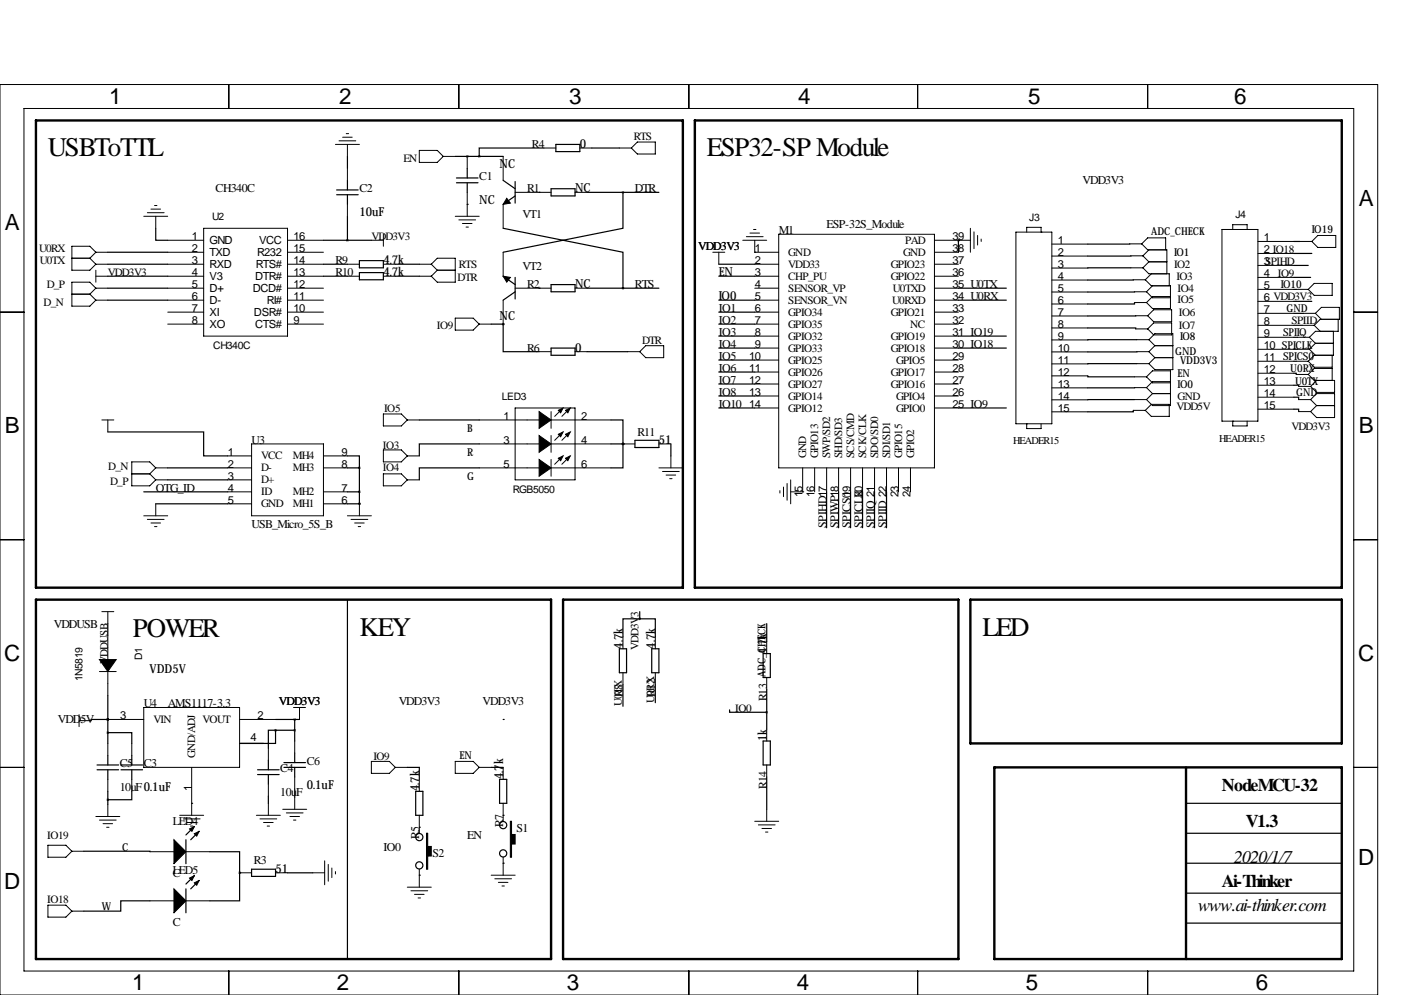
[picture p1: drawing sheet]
<svg xmlns="http://www.w3.org/2000/svg" width="297mm" height="211mm" viewBox="0 0 297 211" stroke-linecap="round" stroke-linejoin="round" font-family="sans-serif">
<g fill="none" stroke="#000" stroke-width=".21">
<path d="M0 17.9h292.1v193.1h-292.1zM48.5 17.9v5.1M97.3 17.9v5.1M146 17.9v5.1M194.6 17.9v5.1M243.3 17.9v5.1M5.1 23h281.9v182.9h-281.9zM71.1 30.6h5.1M71.9 29.9h3.5M72.6 29.1h2.1M73.4 28.3h.5M73.7 30.6v2.6"/>
<path d="M73.7 35.7v2.5M88.9 31.9h3.8l1.3 1.3-1.3 1.2h-3.8zM94 33.2h2.5M99.1 33.2v2.5M106.7 33.2v5M115.3 31.4h2.6M122.9 31.4h2.6M131.3 31.4h2.6M133.9 31.4l1.2-1.3h3.8v2.6h-3.8zM15.2 54.8h3.8M19 54.8l1.3 1.2M20.3 53.5h2.6"/>
<path d="M20.3 56h2.6M20.3 58.6h2.6M20.3 53.5l-1.3 1.3M20.3 53.5l-1.3-1.3h-3.8v5.1h3.8l1.3-1.3M20.3 57.3v2.5M30.5 45.9h5.1M31.2 45.1h3.6M32 44.3h2M32.8 43.6h.5M33 45.9v2.5M35.6 53.5h7.6M35.6 56h7.6"/>
<path d="M35.6 58.6h7.6M35.6 50.9h7.6M43.2 48.4h17.8v22.9h-17.8zM61 53.5h7.6M61 56h7.6M61 58.6h7.6M61 50.9h7.6M73.7 56h2.5M73.7 58.6h2.5M73.7 43.3v2.6M78.7 50.9h2.6M81.3 56h2.5"/>
<path d="M81.3 58.6h2.5M81.3 49.7v2.5M88.9 56h2.5M88.9 58.6h2.5M91.4 56l1.3-1.2h3.8v5h-3.8l-1.3-1.2M91.4 56l1.3 1.3M92.7 57.3h3.8M92.7 57.3l-1.3 1.3M96.5 45.9h5.1M97.3 46.6h3.5M98 47.4h2.1M98.8 48.1h.5"/>
<path d="M99.1 40.8v5.1M106.7 43.3v5.1M106.7 53.5v5.1M109.2 40.8h7.6M121.9 40.8h2.6M151.1 53.5h2.6M152.4 53.5v2.5M157.5 50.9h5.1M158.2 50.2h3.6M159 49.4h2M159.8 48.7h.5M160 50.9v2.6h5.1"/>
<path d="M160 56h5.1M160 58.6h5.1M165.1 49.7h33v49.5h-33zM198.1 53.5h5.1M198.1 56h5.1M198.1 58.6h5.1M198.1 50.9h7.6M205.7 48.4v5.1M206.5 49.2v3.5M207.3 49.9v2.1M208 50.7v.5M215.4 49.2h7.6v40.7h-7.6z"/>
<path d="M217.7 49.2v-1h3v1M220.7 49.2h.1M223 51.8h7.6M223 54.3h7.6M223 56.8h7.6M223 59.4h7.6M239.5 51.7h2.6M239.8 54.2h2.5M239.8 56.8h2.5M240.3 59.3h2.5M242.1 51.7l1.2-1.3h3.8v2.6M242.1 51.7l1.2 1.3h4.1v5.1"/>
<path d="M242.3 54.2l1.3 1.3M242.3 56.8l1.3 1.3h4.3v2.5M242.8 59.3l1.3 1.3h4.1v4.8h-3.9l-1.2-1.3M243.6 53l-1.3 1.2M243.6 55.5h3.8M243.6 55.5l-1.3 1.3M244.1 58.1l-1.3 1.2M259.1 48.7h7.6v40.6h-7.6zM261.4 48.7v-1.1h3v1.1M264.4 48.7h.1M266.7 51.2h7.6M266.7 53.7h7.6"/>
<path d="M266.7 56.3h7.6M266.7 58.8h7.6M275.6 51.2h2.5M279.4 49.9h3.8v2.6h-3.8l-1.3-1.3zM0 66.2h5.1M15.2 62.4h3.8M19 62.4l1.3 1.2M20.3 61.1h2.6M20.3 63.6h2.6M20.3 61.1l-1.3-1.3h-3.8v5.1h3.8l1.3-1.3M20.3 61.1l-1.3 1.3M35.6 66.2h7.6"/>
<path d="M35.6 61.1h7.6M35.6 63.6h7.6M35.6 68.7h7.6M61 66.2h7.6M61 61.1h7.6M61 63.6h7.6M61 68.7h7.6M96.5 67.5h3.8l1.3 1.2-1.3 1.3h-3.8zM101.6 68.7h2.5M106.7 63.6v5.1M109.2 61.1h7.6M114.3 74.6h2.5"/>
<path d="M121.9 61.1h2.6M121.9 74.6h2.6M133.1 74.6h2.5M136.9 73.3h3.8v2.5h-3.8l-1.3-1.2zM160 66.2h5.1M160 61.1h5.1M160 63.6h5.1M160 68.7h5.1M160 71.3h5.1M160 73.8h5.1M160 76.3h5.1M160 78.9h5.1"/>
<path d="M198.1 66.2h5.1M198.1 61.1h5.1M198.1 63.6h5.1M198.1 68.7h5.1M198.1 71.3h5.1M198.1 73.8h5.1M198.1 76.3h5.1M198.1 78.9h5.1M223 61.9h7.6M223 64.5h7.6M223 67h7.6M223 69.5h7.6"/>
<path d="M223 72.1h7.6M223 74.6h7.6M223 77.2h7.6M223 79.7h7.6M240.5 61.9h2.6M240.5 64.1h2.6M240.5 79.9h2.6M240.8 66.9h2.5M240.8 69.7h2.5M241 74.6h2.6M241 72h2.6M241 77.1h2.6"/>
<path d="M243.1 61.9l1.2 1.2h3.9M243.1 79.9l1.2-1.3h3.9v7.4h-3.9l-1.2-1.3M243.1 79.9l1.2 1.3h3.9M243.6 72l1.3 1.3M243.6 72l1.3-1.2h3.8v7.6h-3.8l-1.3-1.3M243.6 74.6l1.3 1.2M244.3 60.6l-1.2 1.3M244.6 65.7h3.8v2.5h-3.8l-1.3-1.3zM244.6 68.5h3.8v2.5h-3.8l-1.3-1.3zM244.9 75.8h3.8M244.9 73.3h3.8M244.9 73.3l-1.3 1.3"/>
<path d="M244.9 75.8l-1.3 1.3M248.2 62.9h-3.9l-1.2 1.2M266.7 61.4h7.6M266.7 63.9h7.6M266.7 66.4h7.6M266.7 69h7.6M266.7 71.5h7.6M266.7 74.1h7.6M266.7 76.6h7.6M266.7 79.1h7.6M274.8 61.4h2.6M274.8 76.6h2.6"/>
<path d="M274.8 79.4h2.6M275.1 71.5h2.5M275.1 74.1h2.5M276.1 69h2.5M276.4 66.4h2.5M277.4 61.4l1.2-1.3h3.8v2.5h-3.8zM277.4 79.4l1.2-1.3h3.8v2.6M277.4 79.4l1.2 1.3h4.4v2.5h-3.9l-1.2-1.3M277.6 71.5l1.3 1.3M277.6 74.1l1.3 1.2M278.6 69l1.3 1.2M278.9 66.4l1.3-1.2h3.8v2.5h-4.1l-1.3 1.3"/>
<path d="M278.9 72.8h3.8M278.9 72.8l-1.3 1.3M278.9 66.4l1.3 1.3M282.4 75.3v2.6h-3.8l-1.2-1.3M282.7 70.2v5.1h-4.1l-1.2 1.3M283.7 67.7v2.5h-4.8l-1.3 1.3M287 66.2h5.1M21.6 89h2.5M22.9 89v2.6M33 99.2h2.6M33 99.2l-1.3-1.3h-3.8v5.1h3.8l1.3-1.3M33 99.2l-1.3 1.3"/>
<path d="M48.3 96.7h5M48.3 99.2h5M53.3 94.1h15.3v15.3h-15.3zM68.6 96.7h5.1M68.6 99.2h5.1M81.3 87.8h3.8l1.3 1.2-1.3 1.3h-3.8zM81.3 95.4h3.8l1.3 1.3-1.3 1.2h-3.8zM86.4 96.7h2.5M86.4 89h2.5M101.6 94.1h12.7M101.6 99.2h12.7M101.6 89h12.7"/>
<path d="M109.2 86.5h12.7v15.2h-12.7zM116.8 94.1h12.7M116.8 99.2h12.7M116.8 89h12.7M116.8 87.3v3.5M116.8 92.3v3.6M116.8 97.4v3.6M119.1 86.8l-1.5 1.5M119.1 91.8l-1.5 1.6M119.1 96.9l-1.5 1.5M120.6 86.8l-1.5 1.5M120.6 91.8l-1.5 1.6"/>
<path d="M120.6 96.9l-1.5 1.5M132.1 94.1h2.5M139.7 94.1h2.5M139.7 99.2h5.1M140.5 100h3.5M142.2 96.7v2.5M160 81.4h5.1M160 84h5.1M160 86.5h5.1M170.2 99.2v5.1h-2.6M172.7 99.2v5.1M175.3 99.2v5.1"/>
<path d="M177.8 99.2v5.1M180.3 99.2v5.1M182.9 99.2v5.1M185.4 99.2v5.1M188 99.2v5.1M190.5 99.2v5.1M193 99.2v5.1M198.1 81.4h5.1M198.1 84h5.1M198.1 86.5h5.1M217.7 89.9h.1M217.7 89.9v1h3v-1"/>
<path d="M223 82.2h7.6M223 84.8h7.6M223 87.3h7.6M240.3 87h2.5M240.5 82.2h2.6M240.5 84.7h2.6M243.1 82.2l1.2 1.3M244.1 85.7h3.8v2.6h-3.8l-1.3-1.3zM244.3 83.5h3.9M244.3 83.5l-1.2 1.2M248.2 80.9h-3.9l-1.2 1.3M261.4 89.3h.1"/>
<path d="M261.4 89.3v1h3v-1M266.7 81.7h7.6M266.7 84.2h7.6M266.7 86.8h7.6M275.3 84.7h2.6M275.3 81.9h2.6M275.3 87.3h2.6M277.9 84.7l1.2-1.2h3.9v5h-3.9l-1.2-1.2M277.9 84.7l1.2 1.3M279.1 86h3.9M279.1 80.7l-1.2 1.2M279.1 86l-1.2 1.3"/>
<path d="M0 114.4h5.1M27.9 100.5h3.8M30.5 109.4h5.1M31.2 110.1h3.6M31.7 100.5l1.3 1.2M32 110.9h2M32.8 111.6h.5M33 101.7h2.6M33 106.8v2.6M48.3 101.7h5M48.3 104.3h5M48.3 106.8h5"/>
<path d="M68.6 104.3h5.1M68.6 106.8h5.1M73.7 109.4h5M74.4 110.1h3.6M75.2 110.9h2M75.9 111.6h.6M76.2 106.8v2.6M81.3 100.5h3.8l1.3 1.2-1.3 1.3h-3.8zM86.4 101.7h2.5M141.2 100.7h2.1M142 101.5h.5M165.4 104v.5"/>
<path d="M166.1 103.3v2M166.9 102.5v3.6M167.6 101.7v5.1M287 114.4h5.1M21.6 129.7h2.5M22.9 129.7v2.5M22.9 134.8v5M132.1 135v2.6M138.9 135v2.6M162.6 136v2.6M16.8 152.8h2.5M16.8 151.5v2.6"/>
<path d="M21.1 142.4h3.5M22.9 152.5h7.6M22.9 142.4v5.1M22.9 157.6v2.6M27.9 157.6v2.6M30.5 150h20.3v12.7h-20.3zM50.8 152.5h7.6M56.9 158.6v2.6M62.2 150h2.6M62.5 157.1v2.6M63.5 150v2.5M132.1 142.6v2.6"/>
<path d="M138.9 142.6v2.6M162.6 143.7v2.5M162.6 154.6v2.5M0 162.7h5.1M10.2 179.2h3.8l1.2 1.3-1.2 1.3h-3.8zM20.3 173.1h5.1M21.1 173.9h3.5M21.8 174.6h2.1M22.6 175.4h.5M22.9 165.2v2.6M22.9 170.6v2.5M27.9 165.2v2.6"/>
<path d="M38.1 172.9h5.1M38.9 173.6h3.5M39.6 174.4h2.1M40.4 175.1h.5M40.6 162.7v10.2M54.4 172.9h5M55.1 173.6h3.6M55.9 174.4h2M56.6 175.1h.5M56.9 166.3v2.5M56.9 170.3v2.6M59.9 171.6h5.1"/>
<path d="M60.7 172.4h3.6M61.5 173.1h2M62.2 173.9h.5M62.5 164.7v2.6M62.5 169.1v2.5M78.7 161.4h3.8l1.3 1.3-1.3 1.3h-3.8zM83.8 162.7h2.6M88.9 165.2v2.6M88.9 172.9v3.8M96.5 161.4h3.8l1.3 1.3-1.3 1.3h-3.8zM101.6 162.7h2.5M106.7 162.7v2.5"/>
<path d="M106.7 170.3v3.8M160 174.1h5.1M160.8 174.9h3.5M161.5 175.7h2.1M162.3 176.4h.5M162.6 162.2v2.5M162.6 171.6v2.5M287 162.7h5.1M10.2 191.9h3.8l1.2 1.3-1.2 1.3h-3.8zM15.2 180.5h2.6M15.2 193.2h2.6M31.8 180.6h5.1"/>
<path d="M31.8 191h5.1M39.4 180.6h5.1M39.4 191h5.1M50.8 185.1h2.5M58.4 185.1h2.6M66.3 185.1h2.5M68.8 182.5v5.1M69.6 183.3v3.5M70.4 184v2.1M71.1 184.8v.5M86.4 188.1h5M87.1 188.9h3.6"/>
<path d="M87.9 189.6h2M88.6 190.4h.6M88.9 184.3v3.8M104.1 185.6h5.1M104.9 186.3h3.6M105.7 187.1h2M106.4 187.8h.5M106.7 181.8v3.8M48.5 205.9v5.1M97.3 205.9v5.1M146 205.9v5.1M194.6 205.9v5.1"/>
<path d="M243.3 205.9v5.1"/>
</g>
<path d="M7.6 25.5h137.2v99.1h-137.2zM147.3 25.5h137.2v99.1h-137.2zM7.6 127.1h109.2v76.2h-109.2zM119.4 127.1h83.8v76.2h-83.8zM205.7 127.1h78.8v30.5h-78.8zM210.8 162.7h73.7v40.6h-73.7zM251.5 162.7v40.6" fill="none" stroke="#000" stroke-width=".51"/>
<g fill="none" stroke="#000" stroke-width=".25">
<path d="M73.7 33.2v2.5M73.7 38.2v2.1M96.5 33.2h10.2M96.8 38.7h4.5M96.8 37.7h4.5M99.1 33.2h.1M99.1 35.7v2M99.1 38.7v2.1M106.7 38.2l2.5 1.8M109.2 38.5v4.6M115.3 31.4h-13.7v1.8M117.9 30.6h5v1.5h-5z"/>
<path d="M125.5 31.4h5.8M22.9 56h12.7M22.9 58.6h12.7M22.9 53.5h12.7M33 48.4v2.5h2.6M68.6 56h5.1M68.6 58.6h5.1M68.6 50.9h10.1M71.4 41.3h4.5M71.4 40.3h4.5M73.7 41.3v2M73.7 45.9v5"/>
<path d="M76.2 55.3h5.1v1.5h-5.1zM76.2 57.8h5.1v1.5h-5.1zM83.8 56h5.1M83.8 58.6h5.1M99.1 43.3h.1M106.7 48.4l25.4 5.1v7.6M106.7 58.6l2.5 1.7M109.2 58.8v4.6M109.2 41.5l-2.5 1.8M114.3 40.8h.1M116.8 40h5.1v1.5h-5.1zM124.5 40.8h15.2"/>
<path d="M132.1 40.8v7.6l-25.4 5.1M152.4 56h7.6M152.4 58.6h7.6M160 53.5h.1M203.2 50.9h.1M203.2 50.9v2.6M239.5 51.7l-8.9 .1M239.8 54.2l-9.2 .1M239.8 56.8h-9.2M240.3 59.3l-9.7 .1M274.3 58.8h3.6M274.3 53.7h3.8"/>
<path d="M274.3 56.3h3.1M274.3 51.2h1.3M22.9 61.1h12.7M22.9 63.6h12.7M104.1 68.7h2.6M106.7 68.7h.1M106.7 68.7v5.9h7.6M109.2 61.9l-2.5 1.7M114.3 61.1h.1M116.8 60.3h5.1v1.6h-5.1zM116.8 73.8h5.1v1.5h-5.1zM124.5 61.1h15.2"/>
<path d="M124.5 74.6h8.6M152.4 73.8h7.6M152.4 71.3h7.6M152.4 63.6h7.6M152.4 66.2h7.6M152.4 68.7h7.6M152.4 76.3h7.6M152.4 78.9h7.6M203.2 73.8h10.2M203.2 71.3h10.2M203.2 61.1h10.2M203.2 63.6h10.2"/>
<path d="M230.6 69.5h10.2v.2M230.6 79.7v.2h9.9M240.5 61.9h-9.9M240.5 64.1v.4h-9.9M240.8 66.9l-10.2 .1M241 72l-10.4 .1M241 74.6h-10.4M241 77.1l-10.4 .1M274.3 79.1h.5v.3M274.3 63.9h3.8M274.3 66.4h2.1M274.3 69h1.8"/>
<path d="M274.3 71.5h.8M274.3 74.1h.8M274.3 76.6h.5M274.3 61.4h.5M22.9 91.6h20.3v5.1h5.1M35.6 99.2h12.7M73.7 96.7h2.5v2.5M73.7 99.2h2.5M76.2 99.2v7.6M88.9 89h12.7M101.6 94.1h-12.7v2.6M101.6 99.2h-12.7v2.5"/>
<path d="M129.5 89h2.6v5.1M129.5 94.1h2.6M132.1 94.1h.1M132.1 94.1v5.1h-2.6M134.6 93.4h5.1v1.5h-5.1zM142.2 94.1v2.6M152.4 86.5h7.6M152.4 81.4h7.6M152.4 84h7.6M203.2 86.5h10.2M240.3 87v.3h-9.7M240.5 82.2h-9.9"/>
<path d="M240.5 84.7l-9.9 .1M274.3 81.7h1v.2M274.3 84.2h1v.5M274.3 86.8h1v.5M30.5 104.3h17.8M33 106.8h15.3M35.6 101.7h12.7M73.7 106.8h2.5M73.7 104.3h2.5M76.2 106.8h.1M170.2 104.3h.1M175.3 104.3v7.6"/>
<path d="M177.8 104.3v7.6M180.3 104.3v7.6M182.9 104.3v7.6M185.4 104.3v7.6M188 104.3v7.6M22.9 132.2v2.6M73.7 127.1v76.2M131.3 137.6h1.5v5h-1.5zM135.6 131.2h-3.5v3.8M135.6 131.2h3.3v3.8M135.6 129.7v1.5M138.2 137.6h1.5v5h-1.5z"/>
<path d="M161.8 138.6h1.5v5.1h-1.5zM162.6 132.2v3.8M22.9 152.5h.1M22.9 152.5h-3.6v.3M22.9 155.3h5v2.3M22.9 147.5v10.1M58.4 154.8v2.8h-7.6h5.1M58.4 154.8h-1.5v3.8M58.4 152.5h5.1M58.4 154.8h4.1M62.5 152.5v4.6M62.5 159.7v2"/>
<path d="M106.7 152.5h.1M132.1 145.2v4.5M138.9 145.2v3.8M154.7 150.5v.5h7.9M161.8 157.1h1.5v5.1h-1.5zM162.6 146.2v8.4M20.6 163.2h4.5M20.6 162.2h4.5M22.9 160.2v2M22.9 163.2v2M22.9 167.8v2.8M25.7 163.2h4.5"/>
<path d="M25.7 162.2h4.5M27.9 167.8v1.8h-5M27.9 160.2v2M27.9 163.2v2M39.4 178v5.1M40.6 170.3h.1M41.2 175.2l-1.8 1.8M42.2 176.3l-1.8 1.7M54.6 163.2h4.6M54.6 164.2h4.6M56.9 161.2v2M56.9 164.2v2.1"/>
<path d="M56.9 168.8v1.5M60.2 162.7h4.6M60.2 161.7h4.6M62.5 162.7v2M62.5 167.3v1.8M86.4 162.7h2.5v2.5M88.1 167.8h1.6v5.1h-1.6zM88.9 175.4h.1M104.1 162.7h2.6M105.9 165.2h1.5v5.1h-1.5zM106.7 172.9h.1M162.6 164.7v6.9"/>
<path d="M251.5 170.3h33M251.5 176.7h33M17.8 180.5l14 .1M31.8 191h-6.2v2.2h-7.8M39.4 188.5v5M41.2 185.7l-1.8 1.7M42.2 186.7l-1.8 1.8M44.5 180.6h6.3v4.5M50.8 185.1v5.9h-6.3M50.8 185.1h.1M53.3 184.3h5.1v1.5h-5.1zM61 185.1h5.3"/>
<path d="M88.9 185.6h.1M106.7 183h.1M251.5 183h33M251.5 189.4h33M251.5 195.7h33"/>
<circle cx="88.9" cy="177.5" r=".76"/>
<circle cx="106.7" cy="174.9" r=".76"/>
<circle cx="88.9" cy="183.5" r=".76"/>
<circle cx="106.7" cy="180.9" r=".76"/>
</g>
<g fill="#000" stroke="#000" stroke-width=".21">
<path d="M106.7 58.6l1.5 .2-.8 1zM107.4 42.1l.8 1-1.5 .2zM114.3 87.3l2.5 1.7-2.5 1.8zM114.3 92.3l2.5 1.8-2.5 1.8zM114.3 97.4l2.5 1.8-2.5 1.8zM118.4 87l1-.5-.5 1zM118.4 92.1l1-.5-.5 1zM118.4 97.2l1-.5-.5 1zM119.9 87l1-.5-.5 1zM119.9 92.1l1-.5-.5 1zM119.9 97.2l1-.5-.5 1zM21.1 139.8h3.5l-1.7 2.6z"/>
<path d="M40.2 175.8l1-.6-.5 1.1zM41.2 176.8l1-.5-.5 1zM90.4 176.7h.3v2.8h.7v2h-.7v2.8h-.3zM108.2 174.1h.3v2.8h.7v2.1h-.7v2.8h-.3zM36.9 178l2.5 2.6-2.5 2.5zM36.9 188.5l2.5 2.5-2.5 2.5zM40.2 186.2l1-.5-.5 1zM41.2 187.2l1-.5-.5 1z"/>
</g>
<path d="M22.8 152.5a.05 .05 0 0 0 .1 0 .05 .05 0 0 0-.1 0zM22.8 152.5a.05 .05 0 0 0 .1 0 .05 .05 0 0 0-.1 0zM73.6 50.9a.05 .05 0 0 0 .1 0 .05 .05 0 0 0-.1 0zM99 33.2a.05 .05 0 0 0 .1 0 .05 .05 0 0 0-.1 0zM22.8 155.3a.05 .05 0 0 0 .1 0 .05 .05 0 0 0-.1 0zM22.8 169.6a.05 .05 0 0 0 .1 0 .05 .05 0 0 0-.1 0zM135.6 131.2a.05 .05 0 0 0 .1 0 .05 .05 0 0 0-.1 0zM162.5 151a.05 .05 0 0 0 .1 0 .05 .05 0 0 0-.1 0z" fill="#000" stroke="#000" stroke-width=".51"/>
<g font-size="5.7">
<text x="10.2" y="33.2">USBToTTL</text>
<text x="149.9" y="33.2">ESP32-SP Module</text>
<text x="28.2" y="135">POWER</text>
<text x="76.2" y="134.8">KEY</text>
<text x="208.3" y="134.8">LED</text>
</g>
<g font-size="4.7">
<text x="23.2" y="22">1</text>
<text x="71.9" y="22">2</text>
<text x="120.7" y="22">3</text>
<text x="169.2" y="22">4</text>
<text x="218" y="22">5</text>
<text x="261.7" y="22">6</text>
<text x="288.1" y="43.6">A</text>
<text x="1" y="48.7">A</text>
<text x="1" y="91.9">B</text>
<text x="288.1" y="91.9">B</text>
<text x=".9" y="140.2">C</text>
<text x="287.9" y="140.2">C</text>
<text x="287.9" y="183.3">D</text>
<text x=".9" y="188.4">D</text>
<text x="28" y="210">1</text>
<text x="71.4" y="210">2</text>
<text x="120.2" y="210">3</text>
<text x="169" y="210">4</text>
<text x="217.5" y="210">5</text>
<text x="266.2" y="210">6</text>
</g>
<g font-size="3.8">
<text x="259.1" y="167.8">NodeMCU-32</text>
<text x="264.2" y="175.4">V1.3</text>
<text x="261.6" y="183">2020/1/7</text>
<text x="259.1" y="188.1">Ai-Thinker</text>
<text x="254" y="193.2">www.ai-thinker.com</text>
</g>
<g font-size="2.6">
<text x="105.9" y="35.7">NC</text>
<text x="122.9" y="31.4">0</text>
<text x="121.9" y="40.8">NC</text>
<text x="76.2" y="45.9">10uF</text>
<text x="101.6" y="43.3">NC</text>
<text x="81.3" y="56">4.7k</text>
<text x="81.3" y="58.6">4.7k</text>
<text x="152.4" y="58.6">EN</text>
<text x="121.9" y="61.1">NC</text>
<text x="152.4" y="63.6">IO0</text>
<text x="105.9" y="67.9">NC</text>
<text x="121.9" y="74.6">0</text>
<text x="139.7" y="94.1">51</text>
<text x="132.1" y="137.6" transform="rotate(-90 132.1 137.6)">4.7k</text>
<text x="138.9" y="137.6" transform="rotate(-90 138.9 137.6)">4.7k</text>
<text x="31.7" y="142.6">VDD5V</text>
<text x="162.6" y="138.6" transform="rotate(-90 162.6 138.6)">4.7k</text>
<text x="162.6" y="157.1" transform="rotate(-90 162.6 157.1)">1k</text>
<text x="65" y="167.3">0.1uF</text>
<text x="88.9" y="167.8" transform="rotate(-90 88.9 167.8)">4.7k</text>
<text x="106.7" y="165.2" transform="rotate(-90 106.7 165.2)">4.7k</text>
<text x="58.4" y="185.1">51</text>
</g>
<g font-size="2.5">
<text x="112.8" y="31.4">R4</text>
<text x="45.7" y="40.8">CH340C</text>
<text x="76.2" y="40.8">C2</text>
<text x="101.6" y="38.2">C1</text>
<text x="111.8" y="40.8">R1</text>
<text x="134.6" y="40.8">DTR</text>
<text x="229.5" y="39">VDD3V3</text>
<text x="110.8" y="46.3">VT1</text>
<text x="148" y="53">VDD3V3</text>
<text x="165.1" y="49.7">M1</text>
<text x="175.3" y="48.4">ESP-32S_Module</text>
<text x="71.1" y="56">R9</text>
<text x="71.1" y="58.6">R10</text>
<text x="110.8" y="57.2">VT2</text>
<text x="111.8" y="61.1">R2</text>
<text x="134.6" y="61.1">RTS</text>
<text x="152.4" y="66.2">IO1</text>
<text x="152.4" y="68.7">IO2</text>
<text x="152.4" y="71.3">IO3</text>
<text x="111.8" y="74.6">R6</text>
<text x="152.4" y="73.8">IO4</text>
<text x="152.4" y="76.3">IO5</text>
<text x="152.4" y="78.9">IO6</text>
<text x="152.4" y="81.4">IO7</text>
<text x="152.4" y="84">IO8</text>
<text x="152.4" y="86.5">IO10</text>
<text x="53.3" y="94.1">U3</text>
<text x="135.1" y="92.3">R11</text>
<text x="33" y="104.3">OTG_ID</text>
<text x="53.3" y="111.9">USB_Micro_5S_B</text>
<text x="175.3" y="111.9" transform="rotate(-90 175.3 111.9)">SPIHD17</text>
<text x="177.8" y="111.9" transform="rotate(-90 177.8 111.9)">SPIWP18</text>
<text x="180.3" y="111.9" transform="rotate(-90 180.3 111.9)">SPICS019</text>
<text x="182.9" y="111.9" transform="rotate(-90 182.9 111.9)">SPICLK</text>
<text x="185.4" y="111.9" transform="rotate(-90 185.4 111.9)">SPIIQ 21</text>
<text x="188" y="111.9" transform="rotate(-90 188 111.9)">SPIID 22</text>
<text x="11.4" y="133.2">VDDUSB</text>
<text x="59.1" y="149.5">VDD3V3</text>
<text x="84.5" y="149.5">VDD3V3</text>
<text x="102.3" y="149.5">VDD3V3</text>
<text x="132.1" y="147.7" transform="rotate(-90 132.1 147.7)">R8</text>
<text x="138.9" y="147.7" transform="rotate(-90 138.9 147.7)">R12</text>
<text x="162.6" y="148.7" transform="rotate(-90 162.6 148.7)">R13 ADC_CHECK</text>
<text x="12.3" y="153.3">VDD5V</text>
<text x="30.5" y="150">U4</text>
<text x="35.6" y="150">AMS1117-3.3</text>
<text x="25.4" y="162.7">C5</text>
<text x="25.4" y="167.8">10uF0.1uF</text>
<text x="30.5" y="162.7">C3</text>
<text x="59.4" y="163.7">C4</text>
<text x="65" y="162.2">C6</text>
<text x="162.6" y="167.3" transform="rotate(-90 162.6 167.3)">R14</text>
<text x="59.4" y="168.8">10uF</text>
<text x="36.6" y="175">LED4</text>
<text x="88.9" y="177.9" transform="rotate(-90 88.9 177.9)">R5</text>
<text x="99.1" y="177.9">EN</text>
<text x="106.7" y="175.4" transform="rotate(-90 106.7 175.4)">R7</text>
<text x="109.5" y="176.4">S1</text>
<text x="36.6" y="185.9">C</text>
<text x="36.6" y="185.4">LED5</text>
<text x="53.8" y="183.3">R3</text>
<text x="81.3" y="180.5">IO0</text>
<text x="91.7" y="181.6">S2</text>
<text x="36.6" y="196.3">C</text>
</g>
<g font-size="2.4">
<text x="134.4" y="29.6">RTS</text>
<text x="85.5" y="34.4">EN</text>
<text x="8.3" y="53.5">U0RX</text>
<text x="40.7" y="50.9">1</text>
<text x="40.7" y="53.5">2</text>
<text x="44.4" y="51.7">GND</text>
<text x="54.9" y="51.7">VCC</text>
<text x="62.2" y="53.5">15</text>
<text x="62.2" y="50.9">16</text>
<text x="78.7" y="50.9">VDD3V3</text>
<text x="160.1" y="53.5">1</text>
<text x="191.9" y="51.7">PAD</text>
<text x="201.9" y="53.5">38</text>
<text x="201.9" y="50.9">39</text>
<text x="224.3" y="51.8">1</text>
<text x="268" y="51.2">1</text>
<text x="268" y="53.7">2 IO18</text>
<text x="8.4" y="56">U0TX</text>
<text x="22.9" y="58.6">VDD3V3</text>
<text x="40.7" y="56">3</text>
<text x="40.7" y="58.6">4</text>
<text x="44.4" y="54.3">TXD</text>
<text x="44.4" y="56.8">RXD</text>
<text x="44.4" y="59.4">V3</text>
<text x="54.1" y="59.4">DTR#</text>
<text x="54.3" y="56.8">RTS#</text>
<text x="54.5" y="54.3">R232</text>
<text x="62.2" y="58.6">13</text>
<text x="62.2" y="56">14</text>
<text x="97" y="59.6">DTR</text>
<text x="97.3" y="56.8">RTS</text>
<text x="160.1" y="56">2</text>
<text x="160.1" y="58.6">3</text>
<text x="167.1" y="54.2">GND</text>
<text x="167.1" y="56.8">VDD33</text>
<text x="167.1" y="59.3">CHP_PU</text>
<text x="188.9" y="59.3">GPIO22</text>
<text x="188.9" y="56.8">GPIO23</text>
<text x="191.5" y="54.2">GND</text>
<text x="201.9" y="58.6">36</text>
<text x="201.9" y="56">37</text>
<text x="224.3" y="54.3">2</text>
<text x="224.3" y="56.8">3</text>
<text x="224.3" y="59.4">4</text>
<text x="248.9" y="56.8">IO2</text>
<text x="249.4" y="59.3">IO3</text>
<text x="268" y="56.3">3SPIHD</text>
<text x="268" y="58.8">4</text>
<text x="270.9" y="58.8">IO9</text>
<text x="9.3" y="64.9">D_N</text>
<text x="9.9" y="61.1">D_P</text>
<text x="40.7" y="61.1">5</text>
<text x="40.7" y="63.6">6</text>
<text x="44.4" y="61.9">D+</text>
<text x="44.4" y="64.4">D-</text>
<text x="53.6" y="61.9">DCD#</text>
<text x="56.6" y="64.4">RI#</text>
<text x="62.2" y="63.6">11</text>
<text x="62.2" y="61.1">12</text>
<text x="160.1" y="61.1">4</text>
<text x="160.1" y="63.6">5</text>
<text x="167.1" y="61.9">SENSOR_VP</text>
<text x="167.1" y="64.4">SENSOR_VN</text>
<text x="189.2" y="64.4">U0RXD</text>
<text x="189.3" y="61.9">U0TXD</text>
<text x="201.9" y="63.6">34 U0RX</text>
<text x="201.9" y="61.1">35 U0TX</text>
<text x="224.3" y="61.9">5</text>
<text x="224.3" y="64.5">6</text>
<text x="249.7" y="61.9">IO4</text>
<text x="249.7" y="64.1">IO5</text>
<text x="268" y="61.4">5</text>
<text x="268" y="63.9">6 VDD3V3</text>
<text x="40.7" y="66.2">7</text>
<text x="40.7" y="68.7">8</text>
<text x="44.4" y="67">XI</text>
<text x="44.4" y="69.5">XO</text>
<text x="53.8" y="67">DSR#</text>
<text x="54.1" y="69.5">CTS#</text>
<text x="62.2" y="68.7">9</text>
<text x="62.2" y="66.2">10</text>
<text x="92.6" y="69.7">IO9</text>
<text x="160.1" y="68.7">7</text>
<text x="160.1" y="71.3">8</text>
<text x="160.1" y="66.2">6</text>
<text x="167.1" y="69.5">GPIO35</text>
<text x="167.1" y="66.9">GPIO34</text>
<text x="188.9" y="66.9">GPIO21</text>
<text x="193" y="69.5">NC</text>
<text x="201.9" y="71.3">31 IO19</text>
<text x="201.9" y="68.7">32</text>
<text x="201.9" y="66.2">33</text>
<text x="224.3" y="67">7</text>
<text x="224.3" y="69.5">8</text>
<text x="249.9" y="66.9">IO6</text>
<text x="249.9" y="69.7">IO7</text>
<text x="268" y="66.4">7</text>
<text x="268" y="69">8</text>
<text x="268" y="71.5">9</text>
<text x="273.8" y="68.7">SPIID</text>
<text x="136.1" y="73">DTR</text>
<text x="158.8" y="76.3">10</text>
<text x="160.1" y="73.8">9</text>
<text x="167.1" y="72">GPIO32</text>
<text x="167.1" y="74.6">GPIO33</text>
<text x="167.1" y="77.1">GPIO25</text>
<text x="188.9" y="74.6">GPIO18</text>
<text x="188.9" y="72">GPIO19</text>
<text x="190" y="77.1">GPIO5</text>
<text x="201.9" y="76.3">29</text>
<text x="201.9" y="73.8">30 IO18</text>
<text x="224.3" y="72.1">9</text>
<text x="224.3" y="74.6">10</text>
<text x="224.3" y="77.2">11</text>
<text x="268" y="74.1">10 SPICLK</text>
<text x="268" y="76.6">11</text>
<text x="158.8" y="78.9">11</text>
<text x="158.8" y="81.4">12</text>
<text x="158.8" y="84">13</text>
<text x="167.1" y="79.6">GPIO26</text>
<text x="167.1" y="82.2">GPIO27</text>
<text x="188.9" y="82.2">GPIO16</text>
<text x="188.9" y="79.6">GPIO17</text>
<text x="201.9" y="84">26</text>
<text x="201.9" y="81.4">27</text>
<text x="201.9" y="78.9">28</text>
<text x="224.3" y="79.7">12</text>
<text x="224.3" y="82.2">13</text>
<text x="268" y="79.1">12</text>
<text x="268" y="81.7">13</text>
<text x="81.4" y="87.3">IO5</text>
<text x="106.7" y="89">1</text>
<text x="123.2" y="89">2</text>
<text x="158.8" y="86.5">14</text>
<text x="167.1" y="84.7">GPIO14</text>
<text x="167.1" y="87.3">GPIO12</text>
<text x="190" y="87.3">GPIO0</text>
<text x="190" y="84.7">GPIO4</text>
<text x="201.9" y="86.5">25 IO9</text>
<text x="224.3" y="84.8">14</text>
<text x="224.3" y="87.3">15</text>
<text x="249.4" y="87">VDD5V</text>
<text x="249.7" y="84.7">GND</text>
<text x="268" y="84.2">14</text>
<text x="268" y="86.8">15</text>
<text x="81.2" y="95.1">IO3</text>
<text x="106.7" y="94.1">3</text>
<text x="123.2" y="94.1">4</text>
<text x="273.8" y="91.1">VDD3V3</text>
<text x="23" y="99.7">D_N</text>
<text x="48.3" y="96.7">1</text>
<text x="48.3" y="99.2">2</text>
<text x="48.3" y="101.7">3</text>
<text x="55.4" y="97.4">VCC</text>
<text x="55.4" y="100">D-</text>
<text x="62.1" y="100">MH3</text>
<text x="62.1" y="97.4">MH4</text>
<text x="72.4" y="99.2">8</text>
<text x="72.4" y="96.7">9</text>
<text x="81.2" y="100">IO4</text>
<text x="106.7" y="99.2">5</text>
<text x="123.2" y="99.2">6</text>
<text x="170.9" y="97.2" transform="rotate(-90 170.9 97.2)">GND</text>
<text x="173.5" y="97.2" transform="rotate(-90 173.5 97.2)">GPIO13</text>
<text x="176" y="97.2" transform="rotate(-90 176 97.2)">SWP/SD2</text>
<text x="178.6" y="97.2" transform="rotate(-90 178.6 97.2)">SHD/SD3</text>
<text x="181.1" y="97.2" transform="rotate(-90 181.1 97.2)">SCS/CMD</text>
<text x="183.6" y="97.2" transform="rotate(-90 183.6 97.2)">SCK/CLK</text>
<text x="186.2" y="97.2" transform="rotate(-90 186.2 97.2)">SDO/SD0</text>
<text x="188.7" y="97.2" transform="rotate(-90 188.7 97.2)">SDI/SD1</text>
<text x="191.3" y="97.2" transform="rotate(-90 191.3 97.2)">GPIO15</text>
<text x="193.8" y="97.2" transform="rotate(-90 193.8 97.2)">GPIO2</text>
<text x="23.4" y="102.8">D_P</text>
<text x="48.3" y="104.3">4</text>
<text x="48.3" y="106.8">5</text>
<text x="55.4" y="102.5">D+</text>
<text x="55.4" y="105">ID</text>
<text x="55.4" y="107.6">GND</text>
<text x="62.1" y="107.6">MH1</text>
<text x="62.1" y="105">MH2</text>
<text x="72.4" y="106.8">6</text>
<text x="72.4" y="104.3">7</text>
<text x="170.2" y="105.5" transform="rotate(-90 170.2 105.5)">15</text>
<text x="172.7" y="105.5" transform="rotate(-90 172.7 105.5)">16</text>
<text x="182.9" y="105.5" transform="rotate(-90 182.9 105.5)">20</text>
<text x="190.5" y="105.5" transform="rotate(-90 190.5 105.5)">23</text>
<text x="193" y="105.5" transform="rotate(-90 193 105.5)">24</text>
<text x="135.4" y="137.8" transform="rotate(-90 135.4 137.8)">VDD3V3</text>
<text x="22.9" y="140.8" transform="rotate(-90 22.9 140.8)">VDDUSB</text>
<text x="131.8" y="149.7" transform="rotate(-90 131.8 149.7)">U0TX</text>
<text x="138.7" y="149" transform="rotate(-90 138.7 149)">U0RX</text>
<text x="25.4" y="152.5">3</text>
<text x="32.5" y="153.3">VIN</text>
<text x="42.9" y="153.3">VOUT</text>
<text x="54.6" y="152.5">2</text>
<text x="155.9" y="151">IO0</text>
<text x="41.4" y="160.7" transform="rotate(-90 41.4 160.7)">GND/ADJ</text>
<text x="53.1" y="157.1">4</text>
<text x="79.2" y="161.2">IO9</text>
<text x="40.6" y="167.7" transform="rotate(-90 40.6 167.7)">1</text>
<text x="10" y="177.9">IO19</text>
<text x="10" y="191.4">IO18</text>
</g>
<g font-size="2.3">
<text x="244.1" y="49.9">ADC_CHECK</text>
<text x="278.1" y="49.4">IO19</text>
<text x="248.9" y="54.2">IO1</text>
<text x="271.5" y="61.1">IO10</text>
<text x="272" y="71.3">SPIIQ</text>
<text x="272.8" y="66.2">GND</text>
<text x="249.2" y="75.3">GND</text>
<text x="250.2" y="72">IO8</text>
<text x="250.2" y="77.1">VDD3V3</text>
<text x="272" y="76.3">SPICS0</text>
<text x="249.7" y="79.9">EN</text>
<text x="249.7" y="82.2">IO0</text>
<text x="273.6" y="78.9">U0RX</text>
<text x="274.6" y="81.7">U0TX</text>
<text x="274.8" y="84">GND</text>
<text x="99.1" y="91.6">B</text>
<text x="99.1" y="96.7">R</text>
<text x="99.1" y="101.7">G</text>
<text x="97.4" y="160.9">EN</text>
<text x="25.9" y="180.5">C</text>
<text x="21.6" y="192.9">W</text>
</g>
<g font-size="2.2">
<text x="45" y="46.6">U2</text>
<text x="218.2" y="46.8">J3</text>
<text x="261.9" y="46.3">J4</text>
<text x="45.2" y="74.1">CH340C</text>
<text x="106.4" y="84.7">LED3</text>
<text x="214.8" y="94.2">HEADER15</text>
<text x="258.5" y="93.7">HEADER15</text>
<text x="108.7" y="104.5">RGB5050</text>
<text x="30.2" y="139.9" transform="rotate(-90 30.2 139.9)">D1</text>
<text x="17.5" y="144.4" transform="rotate(-90 17.5 144.4)">1N5819</text>
</g>
</svg>
